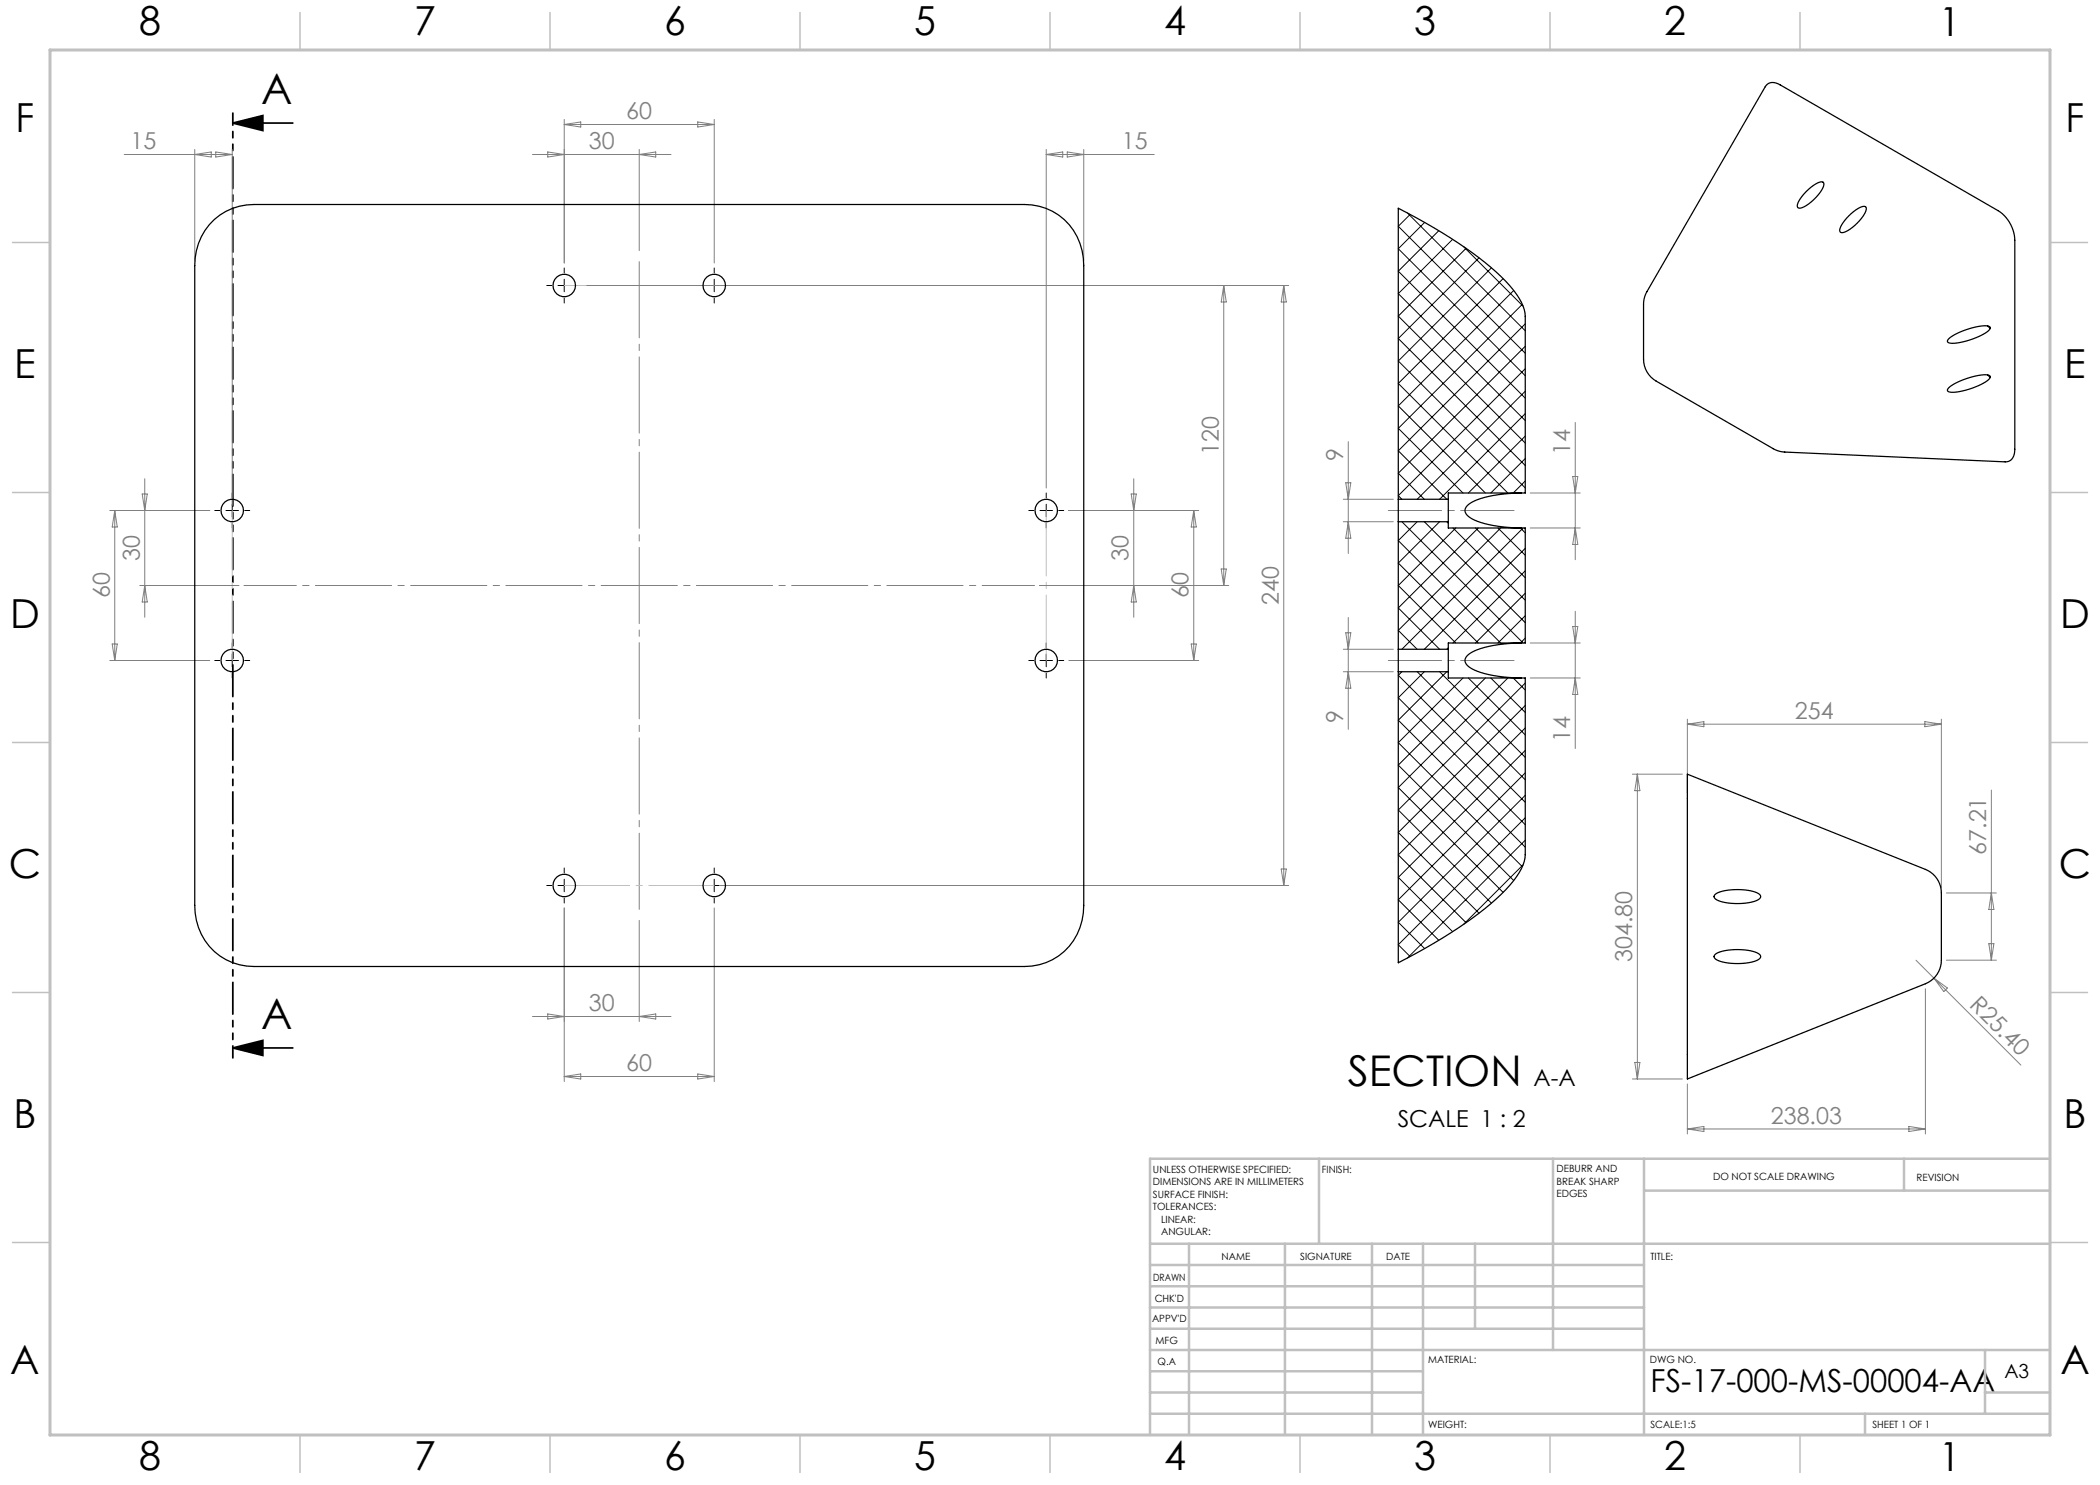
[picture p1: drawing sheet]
<svg xmlns="http://www.w3.org/2000/svg" width="420mm" height="297mm" viewBox="0 0 420 297" stroke-linecap="round" stroke-linejoin="round" font-family="sans-serif">
<path d="M46.6 24.6h12M46.6 24.6l6-1.5v3zM46.6 209.6h12M46.6 209.6l6-1.5v3z" fill="none" stroke="#000" stroke-width=".35"/>
<g fill="none" stroke="#000" stroke-width=".2" stroke-dasharray="15.2 1.3 1.3 1.3">
<path d="M110.3 57.1h-1M112.8 54.6v-1M112.8 59.6v1M115.3 57.1h1M140.3 57.1h-1M142.8 54.6v-1M142.8 59.6v1M145.3 57.1h1M46.4 99.6v-1M209.2 99.6v-1M43.9 102.1h-1M46.4 104.6v1"/>
<path d="M48.9 102.1h1M206.7 102.1h-1M209.2 104.6v1M211.7 102.1h1M43.9 132.1h-1M46.4 129.6v-1M46.4 134.6v1M48.9 132.1h1M206.7 132.1h-1M209.2 129.6v-1M209.2 134.6v1M211.7 132.1h1"/>
<path d="M110.3 177.1h-1M112.8 174.6v-1M112.8 179.6v1M115.3 177.1h1M140.3 177.1h-1M142.8 174.6v-1M142.8 179.6v1M145.3 177.1h1"/>
</g>
<g fill="none" stroke="#000" stroke-width=".2">
<path d="M111.6 57.1h2.5M112.8 55.9v2.5M141.6 57.1h2.5M142.8 55.9v2.5M281.5 42.6l23.6 23.6M282 42.9l-2.3 2.4 25.4 25.4M284.9 44.5l-5.2 5.2 25.4 25.4M287.8 46.1l-8.1 8.1 25.4 25.4M290.5 47.9l-10.8 10.8 25.4 25.4M292.7 49.3l11.9 12M293.2 49.7l-13.5 13.5 25.4 25.4M295.8 51.6l-16.1 16.1 25.4 25.4"/>
<path d="M298.3 53.6l-18.6 18.6 25.4 25.4M300.6 55.7l-20.9 21 21.9 21.9M302.7 58.1l-23 23.1 17.4 17.4M304.5 60.9l-24.8 24.8 12.9 12.9M305.1 64.8l-25.4 25.4 9.7 9.7M305.1 69.3l-25.4 25.3 5.2 5.3M305.1 73.7l-25.4 25.4 .7 .8M305.1 78.2l-21.7 21.7M305.1 82.7l-17.2 17.2M305.1 87.2l-11.4 11.4M305.1 91.7l-6.9 6.9M305.1 96.2l-2.5 2.4"/>
<path d="M45.2 102.1h2.5M46.4 100.9v2.5M208 102.1h2.5M209.2 100.9v2.5M280.4 104.3l24.2 24.3M283.4 104.3l-3.7 3.8 20.4 20.5M284.9 104.3l20.2 20.2M287.9 104.3l-8.2 8.3 15.9 16M289.4 104.3l.3 .3M290.6 105.6l14.5 14.4M291.2 105.6l-11.5 11.5 11.5 11.5M295.1 105.6l10 10"/>
<path d="M295.6 105.6l-15.9 16 8.2 8.3M299.6 105.6l5.5 5.5M300.1 105.6l-20.4 20.5 3.7 3.8M304.1 105.6l1 1M304.6 105.6l-24.2 24.3M305.1 109.7l-20.2 20.2M305.1 114.2l-14.5 14.4M305.1 118.6l-10 10M45.2 132.1h2.5M46.4 130.9v2.5M208 132.1h2.5M209.2 130.9v2.5"/>
<path d="M280.4 134.3l-.7 .8 25.4 25.4M283.4 134.3l21.7 21.7M284.9 134.3l-5.2 5.3 25.4 25.3M287.9 134.3l17.2 17.2M289.4 134.3l-9.7 9.7 25.4 25.4M289.7 129.6l-.3 .3M292.6 135.6l-12.9 12.9 24.8 24.8M293.7 135.6l11.4 11.4M297.1 135.6l-17.4 17.4 23 23.1M298.2 135.6l6.9 6.9M301.6 135.6l-21.9 21.9 20.9 21M302.6 135.6l2.5 2.4"/>
<path d="M305.1 123.1l-5.5 5.5M305.1 127.6l-1 1M305.1 136.6l-25.4 25.4 18.6 18.6M305.1 141.1l-25.4 25.4 16.1 16.1M305.1 145.6l-25.4 25.4 13.5 13.5M305.1 150.1l-25.4 25.4 10.8 10.8M305.1 154.6l-25.4 25.4 8.1 8.1M305.1 159.1l-25.4 25.4 5.2 5.2M111.6 177.1h2.5M112.8 175.9v2.5M141.6 177.1h2.5M142.8 175.9v2.5"/>
<path d="M304.6 172.9l-11.9 12M305.1 163.5l-25.4 25.4 2.3 2.4M305.1 168l-23.6 23.6"/>
</g>
<path d="M46.6 22.6v189" fill="none" stroke="#000" stroke-width=".35" stroke-dasharray="6.3 1.3 1.3 1.3 1.3 1.3" stroke-dashoffset="3.9"/>
<path d="M302.8 102.1h-25.1M302.8 132.1h-25.1" fill="none" stroke="#808080" stroke-width=".2" stroke-dasharray="15.2 1.3 1.3 1.3" stroke-dashoffset="4.6"/>
<path d="M206.9 117.1h-158.1" fill="none" stroke="#808080" stroke-width=".2" stroke-dasharray="15.2 1.3 1.3 1.3" stroke-dashoffset="4.8"/>
<path d="M127.8 51.1v132" fill="none" stroke="#808080" stroke-width=".2" stroke-dasharray="15.2 1.3 1.3 1.3" stroke-dashoffset="-1.2"/>
<g fill="none" stroke="#808080" stroke-width=".2">
<path d="M24.8 30.9h21.6M38.9 29.9v22.2M38.9 30.9l3.4-.5v1zM43.1 30.4l3.3 .5-3.3 .5zM46.4 29.9v71.2M106.5 30.9h27.7M109.5 30.4l3.3 .5-3.3 .5zM112.8 23.9v28.7M112.8 24.9l3.4-.5v1zM112.8 24.9h30M127.8 29.9v20.2M127.8 30.9l3.4-.5v1z"/>
<path d="M139.5 24.4l3.3 .5-3.3 .5zM142.8 23.9v28.7M209.2 30.9h21.7M209.2 29.9v67.7M209.2 30.9l3.4-.5v1zM213.4 30.4l3.3 .5-3.3 .5zM216.7 29.9v22.2M117.3 57.1h140.4M244.7 57.1l.6 3.3h-1.1zM244.7 57.1v60M256.7 57.1v120M256.7 57.1l.6 3.3h-1.1z"/>
<path d="M28.4 98.8h1.1l-.6 3.3zM28.9 95.8v27.7M226.2 98.8h1.1l-.6 3.3zM226.7 95.8v27.7M268.7 99.9h10M269.1 96.6h1.1l-.5 3.3zM269.7 88.3v22.4M306.1 98.6h10M314.5 95.3h1.1l-.5 3.3zM315.1 84.5v27.4M22.9 102.1v30M22.9 102.1l.6 3.3h-1.1z"/>
<path d="M27.9 117.1h19.9M28.9 117.1l.6 3.3h-1.1zM41.9 102.1h-20M213.7 102.1h26M226.7 117.1l.6 3.3h-1.1zM238.7 102.1l.6 3.3h-1.1zM238.7 102.1v30M244.2 113.8h1.1l-.6 3.3zM245.7 117.1h-37.8M268.7 104.3h10M269.7 104.3l.5 3.3h-1.1zM306.1 105.6h10"/>
<path d="M315.1 105.6l.5 3.3h-1.1zM21.9 132.1h20M22.4 128.8h1.1l-.6 3.3zM213.7 132.1h26M238.2 128.8h1.1l-.6 3.3zM268.7 129.9h10M268.7 134.3h10M269.1 126.6h1.1l-.5 3.3zM269.7 123.5v22.4M269.7 134.3l.5 3.3h-1.1zM306.1 128.6h10M306.1 135.6h10"/>
<path d="M314.5 125.3h1.1l-.5 3.3zM315.1 122.3v27.4M315.1 135.6l.5 3.3h-1.1zM326.5 154.8h10M327.5 154.8v61M327.5 154.8l.5 3.3h-1zM337.5 143.8v14.9M337.5 144.8l3.3-.5v1zM337.5 144.8h50.8M385 144.3l3.3 .5-3.3 .5zM388.3 143.8v33.8M398.3 158v34"/>
<path d="M143.8 177.1h113.9M256.2 173.8h1.1l-.6 3.3zM389.3 178.6h10M398.3 178.6l.5 3.3h-1zM112.8 181.6v34.7M127.8 184.1v20.2M142.8 181.6v34.7M383.2 192l3.6 3.6M385.1 197.8v29M386.8 195.6l17.4 17.4M386.8 195.6l2.7 2-.7 .7zM389.3 192h10"/>
<path d="M397.8 188.7h1l-.5 3.3zM106.5 203.3h27.7M109.5 202.8l3.3 .5-3.3 .5zM112.8 215.3h30M112.8 215.3l3.4-.5v1zM127.8 203.3l3.4-.5v1zM139.5 214.8l3.3 .5-3.3 .5zM326.5 215.8h10M327 212.5h1l-.5 3.3zM337.5 216.8v10M337.5 225.8h47.6M337.5 225.8l3.3-.5v1z"/>
<path d="M381.8 225.3l3.3 .5-3.3 .5z"/>
</g>
<path d="M112.8 57.1h30M209.2 102.1v30M46.4 132.1v-30M142.8 177.1h-30" fill="none" stroke="#c0c0c0" stroke-width=".2" stroke-dasharray="15.2 1.3 1.3 1.3" stroke-dashoffset="2.1"/>
<path d="M410 231.8v55.2h-187.2" fill="none" stroke="#c0c0c0" stroke-width=".2"/>
<g fill="none" stroke="#c0c0c0" stroke-width=".5">
<path d="M263.8 231.8v17M310.6 231.8v38.2M328.8 231.8v55.2M328.8 238.1h81.2M380.8 231.8v6.3M410 231.8h-180v55.2M230 248.8h180M230 257.3h98.8M230 253h98.8M237.8 248.8v38.2M257 248.8v38.2M274.4 248.8v38.2"/>
<path d="M284.6 248.8v38.2M295 248.8v17M230 265.8h98.8M230 261.5h98.8M230 278.5h54.6M230 274.3h54.6M230 270h180M397 278.5h13M397 270v12.8M230 282.8h180M373 282.8v4.2"/>
</g>
<g fill="none" stroke="#c0c0c0" stroke-width=".3">
<path d="M60 2.5v7.5M110 2.5v7.5M160 2.5v7.5M210 2.5v7.5M260 2.5v7.5M310 2.5v7.5M360 2.5v7.5M2.5 48.5h7.5M410 48.5h7.5M2.5 98.5h7.5M410 98.5h7.5M2.5 148.5h7.5"/>
<path d="M410 148.5h7.5M2.5 198.5h7.5M410 198.5h7.5M2.5 248.5h7.5M410 248.5h7.5M60 287v7.5M110 287v7.5M160 287v7.5M210 287v7.5M260 287v7.5M310 287v7.5M360 287v7.5"/>
</g>
<path d="M10 10h400v277h-400z" fill="none" stroke="#c0c0c0" stroke-width=".6"/>
<path d="M46.6 24.6l6-1.5v3zM46.6 209.6l6-1.5v3z" fill="#000"/>
<g fill="none" stroke="#000" stroke-width=".25">
<path d="M353.2 17.1a2.08 2.08 0 0 1 2.8-.1l43.6 25.1a7.3 7.3 0 0 1 3.4 6v41.7a2.15 2.15 0 0 1-1.8 2.6l-45.1-2.1-1.5-.6-23.4-13.5a5.1 5.1 0 0 1-2.5-4.4v-10.9a5.1 5.1 0 0 1 .7-2.6zM361.3 38.3a5.3 5.3 0 0 1 3.1-1.9l.3 .1a3.5 3.5 0 0 1-1.4 2.9 6.2 6.2 0 0 1-3.5 2.2l-.3-.1a3.5 3.5 0 0 1 1.5-2.9zM42.9 43.9a11.7 11.7 0 0 1 7.9-3h154.1a11.8 11.8 0 0 1 11.8 12.2v128a11.8 11.8 0 0 1-11.8 12.2h-154.1a11.8 11.8 0 0 1-11.9-12.2v-128a12.4 12.4 0 0 1 4-9.2zM369.8 43.2a5.3 5.3 0 0 1 3.1-1.9l.3 .1a3.5 3.5 0 0 1-1.4 2.9 6.2 6.2 0 0 1-3.5 2.2l-.3-.1a3.5 3.5 0 0 1 1.4-2.9zM389.8 67.8a13.5 13.5 0 0 1 7.8-2.6l.4 .2a1.83 1.83 0 0 1-1.4 1.5 12.5 12.5 0 0 1-6.8 1.7l-.3-.4zM389.8 77.5a13.5 13.5 0 0 1 7.8-2.5l.4 .2a1.83 1.83 0 0 1-1.4 1.5 12.5 12.5 0 0 1-6.8 1.7l-.3-.4zM397.5 65.2l.6 .4M397.5 75l.6 .4M279.7 99.9v-58.3a88.9 88.9 0 0 1 20.5 13.7 15 15 0 0 1 4.8 7.3l.1 36h-15.4v1.3M279.7 99.9v4.4M279.7 99.9h10M289.7 99.9v4.4"/>
<path d="M304.3 98.6a23.2 23.2 0 0 0-10 1.9 1.65 1.65 0 0 0-1.1 2.3 7.7 7.7 0 0 0 4.6 2.1l2.9 .5 3.6 .2M279.7 104.3v25.6M279.7 104.3h10M289.7 104.3v1.3h15.4v23h-15.4v1.3M279.7 134.3v58.3a89 89 0 0 0 20.5-13.7 15 15 0 0 0 4.8-7.3l.1-36h-15.4v-1.3M279.7 129.9v4.4M279.7 129.9h10M279.7 134.3h10M289.7 129.9v4.4M304.3 128.6a23.2 23.2 0 0 0-10 1.9 1.65 1.65 0 0 0-1.1 2.3 7.7 7.7 0 0 0 4.6 2.1l2.9 .5 3.6 .2M337.5 154.8l47.6 19.1a5.1 5.1 0 0 1 3.2 4.7v13.4a5.1 5.1 0 0 1-3.2 4.8l-47.6 19zM342.9 179a8.3 8.3 0 0 1 5.7-1 4.7 4.7 0 0 1 3.5 1.1v.2a2.2 2.2 0 0 1-2 1.2 11.4 11.4 0 0 1-7-.7l-.3-.5z"/>
<path d="M342.9 191a8.3 8.3 0 0 1 5.7-1 4.7 4.7 0 0 1 3.5 1.1v.2a2.2 2.2 0 0 1-2 1.2 11.4 11.4 0 0 1-7-.7l-.3-.5z"/>
<circle cx="112.8" cy="57.1" r="2.25"/>
<circle cx="142.8" cy="57.1" r="2.25"/>
<circle cx="46.4" cy="102.1" r="2.25"/>
<circle cx="209.2" cy="102.1" r="2.25"/>
<circle cx="46.4" cy="132.1" r="2.25"/>
<circle cx="209.2" cy="132.1" r="2.25"/>
<circle cx="112.8" cy="177.1" r="2.25"/>
<circle cx="142.8" cy="177.1" r="2.25"/>
</g>
<g font-size="8.5">
<text x="52.2" y="20.9">A</text>
<text x="52.2" y="205.8">A</text>
<text x="269.6" y="217.2">SECTION</text>
</g>
<g font-size="8">
<text x="27.8" y="7">8</text>
<text x="82.8" y="7.1">7</text>
<text x="132.8" y="7.1">6</text>
<text x="182.8" y="7.1">5</text>
<text x="232.8" y="7.1">4</text>
<text x="282.8" y="7.1">3</text>
<text x="332.8" y="7.1">2</text>
<text x="387.8" y="7.1">1</text>
<text x="3.1" y="26.3">F</text>
<text x="413.1" y="26.3">F</text>
<text x="2.9" y="75.6">E</text>
<text x="412.9" y="75.6">E</text>
<text x="2" y="125.6">D</text>
<text x="412" y="125.6">D</text>
<text x="1.8" y="175.6">C</text>
<text x="411.8" y="175.6">C</text>
<text x="2.7" y="225.6">B</text>
<text x="412.7" y="225.6">B</text>
<text x="2.1" y="274.8">A</text>
<text x="412.1" y="274.8">A</text>
<text x="27.8" y="294">8</text>
<text x="82.8" y="294.1">7</text>
<text x="132.8" y="294.1">6</text>
<text x="182.8" y="294.1">5</text>
<text x="232.8" y="294.1">4</text>
<text x="282.8" y="294.1">3</text>
<text x="332.8" y="294.1">2</text>
<text x="387.8" y="294.1">1</text>
</g>
<text font-size="6.3" x="330.1" y="278.4">FS-17-000-MS-00004-AA</text>
<g font-size="4.7" fill="#808080">
<text x="125.3" y="23.9">60</text>
<text x="26.1" y="29.9">15</text>
<text x="117.8" y="29.9">30</text>
<text x="224.4" y="29.9">15</text>
<text x="243.7" y="91" transform="rotate(-90 243.7 91)">120</text>
<text x="268.6" y="92.2" transform="rotate(-90 268.6 92.2)">9</text>
<text x="314" y="91" transform="rotate(-90 314 91)">14</text>
<text x="27.9" y="112.2" transform="rotate(-90 27.9 112.2)">30</text>
<text x="225.7" y="112.2" transform="rotate(-90 225.7 112.2)">30</text>
<text x="21.9" y="119.7" transform="rotate(-90 21.9 119.7)">60</text>
<text x="237.7" y="119.7" transform="rotate(-90 237.7 119.7)">60</text>
<text x="255.7" y="121" transform="rotate(-90 255.7 121)">240</text>
<text x="359" y="143.8">254</text>
<text x="268.6" y="144.6" transform="rotate(-90 268.6 144.6)">9</text>
<text x="314" y="148.4" transform="rotate(-90 314 148.4)">14</text>
<text x="397.3" y="171" transform="rotate(-90 397.3 171)">67.21</text>
<text x="326.5" y="192.4" transform="rotate(-90 326.5 192.4)">304.80</text>
<text x="117.8" y="202.3">30</text>
<text x="393.7" y="201.2" transform="rotate(45 393.7 201.2)">R25.40</text>
<text x="125.3" y="214.3">60</text>
<text x="354.2" y="224.8">238.03</text>
</g>
<g font-size="4.7">
<text x="306.7" y="217.2">A-A</text>
<text x="279.5" y="225.4">SCALE 1 : 2</text>
</g>
<text font-size="3.9" x="400.9" y="275.5">A3</text>
<g font-size="2">
<text x="230.6" y="234.6">UNLESS OTHERWISE SPECIFIED:</text>
<text x="230.6" y="237.1">DIMENSIONS ARE IN MILLIMETERS</text>
<text x="230.6" y="239.6">SURFACE FINISH:</text>
<text x="264.4" y="234.6">FINISH:</text>
<text x="311.3" y="234.5">DEBURR AND</text>
<text x="311.3" y="237">BREAK SHARP</text>
<text x="311.3" y="239.5">EDGES</text>
<text x="342.6" y="236">DO NOT SCALE DRAWING</text>
<text x="383.3" y="236.2">REVISION</text>
<text x="230.6" y="242.1">TOLERANCES:</text>
<text x="232.2" y="244.6">LINEAR:</text>
<text x="232.2" y="247.1">ANGULAR:</text>
<text x="244.3" y="252">NAME</text>
<text x="260" y="251.9">SIGNATURE</text>
<text x="277.2" y="251.9">DATE</text>
<text x="330.1" y="251.9">TITLE:</text>
<text x="230.6" y="256.1">DRAWN</text>
<text x="230.9" y="260.3">CHK'D</text>
<text x="230.4" y="264.4">APPV'D</text>
<text x="231.1" y="268.8">MFG</text>
<text x="231.5" y="273">Q.A</text>
<text x="285.6" y="272.5">MATERIAL:</text>
<text x="330" y="272.5">DWG NO.</text>
<text x="285.6" y="285.5">WEIGHT:</text>
<text x="330.1" y="285.6">SCALE:1:5</text>
<text x="374.5" y="285.6">SHEET 1 OF 1</text>
</g>
</svg>
